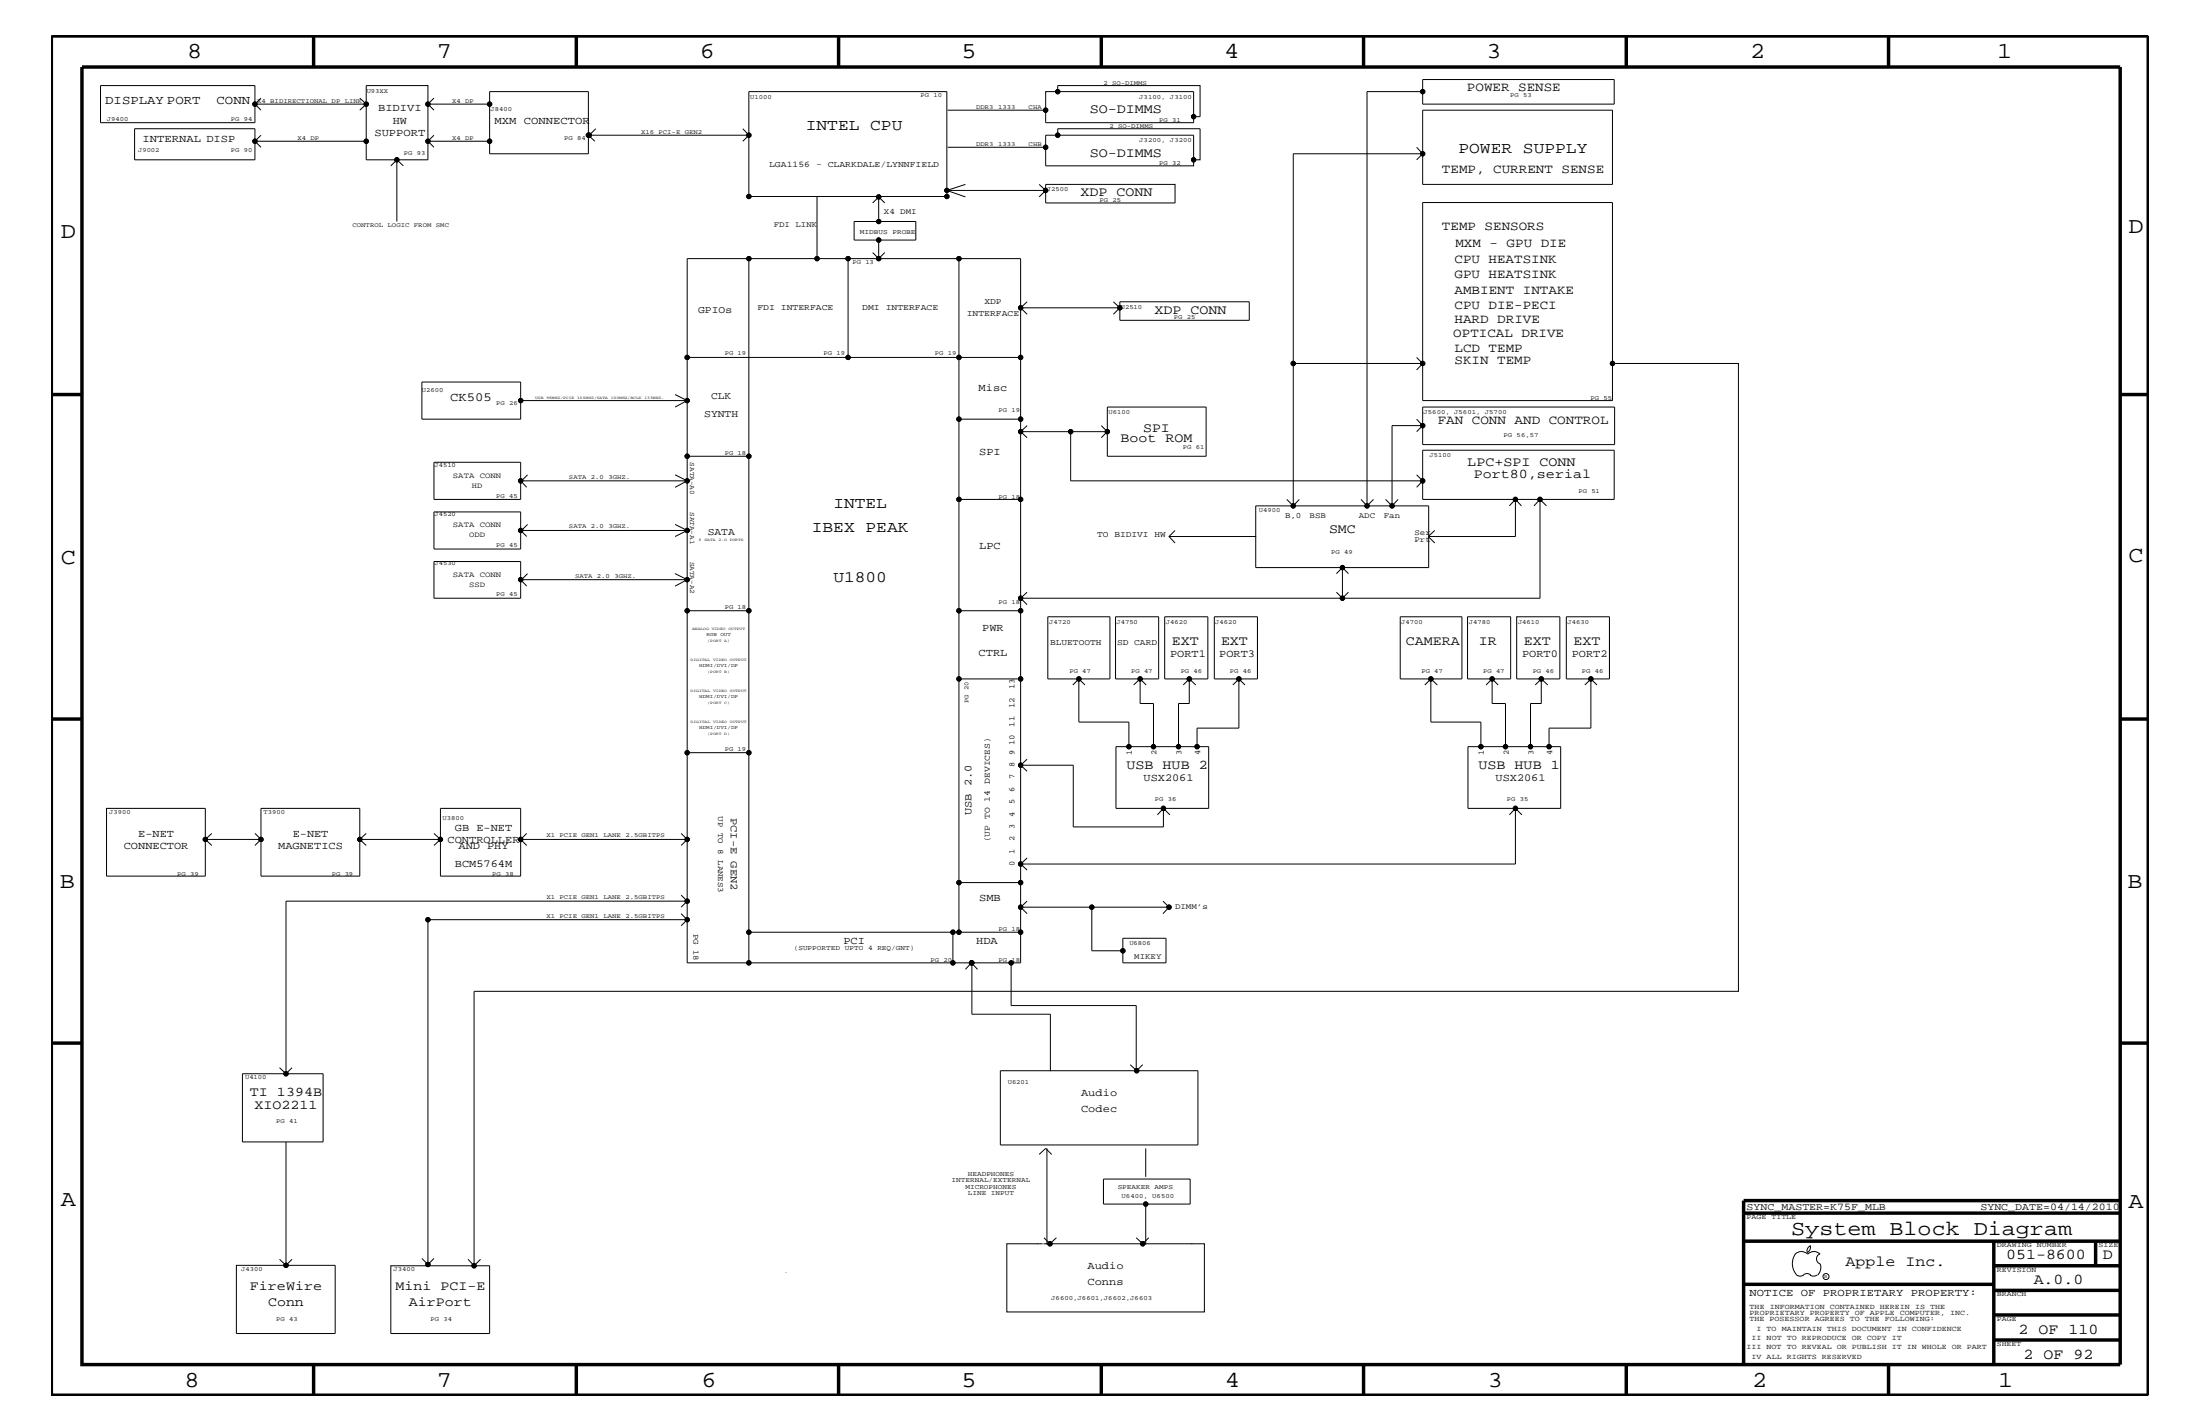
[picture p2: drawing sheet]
<svg xmlns="http://www.w3.org/2000/svg" width="432mm" height="279mm" viewBox="0 0 432 279" stroke-linecap="round" stroke-linejoin="round" font-family="sans-serif">
<g fill="none" stroke="#000" stroke-width=".68" stroke-linecap="butt">
<path d="M10.1 7.1h411.5v266.7h-411.5zM16.1 13.2h400v254.5h-400zM61.6 7.1v6.1M113.1 7.1v6.1M164.6 7.1v6.1M216.2 7.1v6.1M267.6 7.1v6.1M319.2 7.1v6.1M370.7 7.1v6.1M10.1 77.4h6M416.1 77.4h5.5M10.1 141.1h6"/>
<path d="M416.1 141.1h5.5M10.1 204.7h6M416.1 204.7h5.5M342.2 238h73.9M416.1 235.6h-73.9v32.1M342.2 243.5h73.9M342.2 252h49.1M391.3 243.5v24.2M391.3 258h24.8M391.3 253.2h24.8M391.3 248.4h24.8M411.3 243.5v4.9"/>
<path d="M61.6 267.7v6.1M113.1 267.7v6.1M164.6 267.7v6.1M216.2 268v5.8M267.6 267.7v6.1M319.2 267.7v6.1M370.7 267.7v6.1M391.3 262.9h24.8"/>
</g>
<g fill="none" stroke="#000" stroke-width=".2">
<path d="M19.7 16.8h30.3v7.3h-30.3zM51.2 19.2l-1.2 1.2 1.2 1.2M70.6 19.2l1.3 1.2-1.3 1.2M85.2 19.2l-1.2 1.2v-3.6h-12.1v14.6h12.1v-3.7l1.2-1.2M207.6 18h26.7v6.1h-29.1v-2.5h-19.2M207.6 18h-2.4v3.6M207.6 18v-1.2h27.9v6.1h-1.2M279.2 15.6h37.6v4.8h-37.6zM279.2 18h-10.9v81.3M50.2 20.4h21.7M50.2 27.7h21.7M51.2 26.5l-1.2 1.2v3.7h-23.6v-6.1h23.6v2.4l1.2 1.2"/>
<path d="M77.9 31.4v12.1M77.9 31.4l-1.2 1.1M77.9 31.4l1.3 1.1M84.2 20.4h11.9v7.3M84.2 27.7h11.9M85.2 21.6l-1.2-1.2v7.3l1.2 1.2M96.1 27.7v2.5h19.4v-3.7l1.3 1.2M96.1 20.4v-2.4h19.4v8.5h.2l1.2-1.2M115.7 26.5h31.3l-1.2 1.2M145.8 25.3l1.2 1.2v-8.5h38.8v19.4l3.7-1.2M147 26.5v12.1M147 38.6h38.8"/>
<path d="M160.4 38.6v12.1M172.5 38.6l-1.2 1.2M173.7 39.8l-1.2-1.2v4.9M185.8 37.4h19.4l-1.2 1.2M185.8 37.4v1.2M185.8 37.4l3.7 1.2M186 28.9h19.2M204 36.2l1.2 1.2v2.4h25.4v-3.6h-25.4v1.2M205.2 26.5h29.1v6h-29.1zM207.6 26.5v-1.2h27.9v6.1h-1.2M278 28.9l1.2 1.3M279.2 30.2v-8.6h37.3v14.6h-37.3v-6l-1.2 1.2"/>
<path d="M279.2 30.2h-25.4v41.1h25.4l-1.2-1.2M147 50.7v38.8h-12.1v4.8M166.5 50.7v19.4M167.6 43.5h12.1v3.6h-12.1zM171.3 49.6l1.2 1.1M172.5 47.1v3.6l1.2-1.1M188.2 50.7v31.5h12.1M201.6 59.2l-1.3 1.2 1.3 1.3M218.5 59.2l1.3 1.2v2.5h25.4v-3.7h-25.4v1.2M82.8 75h19.4v7.2h-19.4zM102.2 78.6h32.7M132.5 79.9l2.4-1.3v10.9"/>
<path d="M132.5 77.4l2.4 1.2M134.9 70.1h65.4M200.3 60.4v21.8M219.8 60.4h-19.5v-9.7h-65.4v27.9M219.8 60.4l-1.3 1.3M253.8 71.3v28M279.2 71.3v7.3h37.3v-38.9h-37.3v31.6l-1.2 1.3M316.5 71.3h24.7v123.2h-248.2v53.9M85.2 90.7h17v7.3h-17zM102.2 94.3l1.2 1.3M103.5 93.2l-1.1 1.1h32.5M132.5 93.2l2.4 1.1v9.8"/>
<path d="M134.9 94.3l-2.4 1.3M147 89.5v30.3M188.2 82.2v91M188.2 98h12.1M200.3 82.2v2.5l1.3-1.2M200.3 84.7v48.5M200.3 84.7h17M200.3 84.7l1.3 1.2M210.1 84.7v9.6h69.1l-1.2 1.3M216.2 83.5l1.1 1.2v-4.8h19.4v9.6h-19.4v-4.8l-1.1 1.2M252.6 98l1.2 1.3h14.5M255 98l-1.2 1.3h-7.3v12.1h17"/>
<path d="M267.1 98l1.2 1.3h4.9M269.6 98l-1.3 1.3M271.9 98l1.3 1.3 1.2-1.3M278 93.2l1.2 1.1M278 82.2l1.2 1.3M279.2 83.5v-3.6h37.7v7.3h-37.7v-3.7l-1.2 1.2M279.2 83.5h-6v15.8h7.2v12.1h-16.9l1.2 1.2M297.4 98h4.9l-1.2 1.3M297.4 98l-1.2 1.3M297.4 98l1.2 1.3M302.3 98v19.4h-38.8l1.2-1.2M303.5 99.3l-1.2-1.3h14.5v-9.7h-37.6v9.7h18.2v7.3h-16.9"/>
<path d="M85.2 100.4h17v7.3h-17zM102.2 113.7v3.7h-17v-7.2h17v3.5l1.2 1.3M102.2 104.1l1.2 1.2M103.5 112.6l-1.1 1.1h32.5M103.5 102.9l-1.1 1.2h32.5M132.5 105.3l2.4-1.2v9.6M132.5 112.6l2.4 1.1M132.5 102.9l2.4 1.2M134.9 113.7l-2.4 1.3M134.9 113.7v6.1M147 119.8h-12.1v44.9M147 119.8v27.9h-12.1"/>
<path d="M188.2 119.8h12.1M200.3 117.4l1.3 1.2M201.6 116.2l-1.3 1.2M229.5 105.3h17M230.6 104.1l-1.2 1.2 1.2 1.2M262.3 116.2l1.2 1.2h-63.2M263.5 111.4v6M263.5 111.4l-1.2 1.2M281.6 104.1l-1.3 1.2 1.3 1.2M188.2 133.2h12.1v16.9M205.7 121h12.1v12.2h-12.1zM211.8 133.2l1.1 1.2"/>
<path d="M211.8 133.2l-1.2 1.2M211.8 133.2v8.5h9.8v4.8M218.9 121h8.5v12.2h-8.5zM222.5 134.4l1.3-1.2 1.2 1.2M223.8 133.2v4.8h2.6v8.5M233.4 133.2h3.7v-12.2h-8.5v12.2h4.8l-1.2 1.2M233.4 133.2l1.3 1.2M233.4 133.2v4.8h-2.1v8.5M242 134.4l1.2-1.2h3.6v-12.2h-8.5v12.2h4.9l1.1 1.2M243.2 133.2v9.7h-8.2v3.6h-3.7M279.7 134.4l1.1-1.2h6.1v-12.2h-12.1v12.2h6l1.3 1.2M280.8 133.2v8.5h9.9v4.8"/>
<path d="M292.9 133.2h3.6v-12.2h-8.5v12.2h4.9l-1.2 1.2M292.9 133.2l1.1 1.2M292.9 133.2v4.8h2.6v8.5M302.5 133.2h3.7v-12.2h-8.5v12.2h4.8l-1.2 1.2M302.5 133.2l1.3 1.2M302.5 133.2v4.8h-2.1v8.5M307.4 121h8.5v12.2h-8.5zM311.1 134.4l1.2-1.2 1.1 1.2M312.3 133.2v9.7h-8.3v3.6h-3.6M20.9 158.6h19.4v13.3h-19.4zM86.4 158.6h15.8v13.3h-15.8zM147 147.7v41.2"/>
<path d="M200.3 150.1h10.4v12.1h17.6v-3.6M201.6 151.3l-1.3-1.2v19.4M201.6 149l-1.3 1.1M228.3 158.6l1.3 1.3M231.3 146.5h-12.3v12.1h9.3M235 146.5h2.2v12.1h-8.9l-1.1 1.3M297.4 158.6v10.9h-97.1l1.3 1.2M297.4 158.6l-1.2 1.3M300.4 146.5h-12.3v12.1h9.3M304 146.5h2.3v12.1h-8.9l1.3 1.3M41.6 163.5l-1.3 1.2M50 163.5l1.2 1.2h-10.9l1.3 1.2"/>
<path d="M51.2 164.7v-6.1h19.4v13.3h-19.4v-7.2l-1.2 1.2M70.6 164.7h15.8M71.9 163.5l-1.3 1.2 1.3 1.2M85.2 163.5l1.2 1.2M86.4 164.7l-1.2 1.2M102.2 164.7h32.7M102.2 164.7l1.2 1.2M103.4 163.5l-1.2 1.2M133.7 163.5l1.2 1.2-1.2 1.2M133.7 175.6l1.2 1.2M133.7 179.3l1.2 1.2M134.9 176.8h-78.8v33.9"/>
<path d="M134.9 176.8l-1.2 1.2M134.9 164.7v24.2h55.9M200.3 173.2h-12.1v9.7M200.3 169.5v19.4h-1.8M200.3 178h14M201.6 176.8l-1.3 1.2 1.3 1.3M201.6 168.3l-1.3 1.2M228.3 176.8l1.1 1.2-1.1 1.3M229.4 178h-15.1v8.5h6.1M84 180.4v67.7M84 180.5h50.9M134.9 180.5l-1.2 1.1"/>
<path d="M147 182.9h40v6M187 182.9h13.3M189.5 190.2l1.2-1.3 1.2 1.3M190.8 188.9h7.7v8.4h24.5v12.9M190.8 188.9v10.1h15.4v11.2M220.4 184.1h8.5v4.8h-8.5zM54.9 209.5l1.2 1.2h-8.5v13.4h15.8v-13.4h-7.3M57.3 209.5l-1.2 1.2M196.3 210.1h38.8v14.5h-38.8zM221.8 208.9l1.3 1.2 1.2-1.2M56.1 224.1v24.2l1.2-1.2M204 226.5l1.2-1.2 1.2 1.2"/>
<path d="M205.5 225.3v18.9M224.9 236.2h8.7v-4.9h-17v4.9h8.3v8M224.9 225.3v5.6M54.9 247.1l1.2 1.2h9.7v13.3h-19.4v-13.3l9.7 .1M82.8 246.9l1.2 1.2M85.2 246.9l-1.2 1.2M91.9 247.1l1.1 1.3M94.3 247.1l-1.3 1.3h-16.3v13.2h19.4v-13.2h-3.1M154.3 249.6v.1M203.6 244v.1M204.6 244h-7v13.4h38.8v-13.4l-2.5 .1M204.8 244h29.1"/>
<path d="M204.9 242.9l1.2 1.1 1.2-1.1M223 242.9l1.3 1.1 1.2-1.1M352.3 246.1a1.69 1.69 0 0 1 2.5 0M352.4 246a3.3 3.3 0 0 0 .2 4.1M352.6 250.2l.7 .2 .7-.2M354 250.2l.7-.3 .7 .3M354.8 246.1a1.69 1.69 0 0 1 2.4 0M355.2 250.2l.7 .2 .7-.2M355.3 244.4v.3a1.18 1.18 0 0 1-.6 1.1M355.4 244.4a.99 .99 0 0 0-.6 1.4M357.2 246a1.04 1.04 0 0 0-.7 1 1.04 1.04 0 0 0 .7 1M357.3 248l.1 .7a2.11 2.11 0 0 1-.6 1.5"/>
<circle cx="207.6" cy="18" r=".42"/>
<circle cx="279.2" cy="18" r=".42"/>
<circle cx="50" cy="20.4" r=".42"/>
<circle cx="50" cy="27.7" r=".42"/>
<circle cx="71.9" cy="20.4" r=".42"/>
<circle cx="71.9" cy="27.7" r=".42"/>
<circle cx="77.9" cy="31.4" r=".42"/>
<circle cx="84" cy="20.4" r=".42"/>
<circle cx="84" cy="27.7" r=".42"/>
<circle cx="96.1" cy="20.4" r=".42"/>
<circle cx="96.1" cy="27.7" r=".42"/>
<circle cx="115.5" cy="26.5" r=".42"/>
<circle cx="115.7" cy="26.5" r=".42"/>
<circle cx="147" cy="38.6" r=".42"/>
<circle cx="147" cy="26.5" r=".42"/>
<circle cx="172.5" cy="38.6" r=".42"/>
<circle cx="185.8" cy="37.4" r=".42"/>
<circle cx="185.8" cy="38.6" r=".42"/>
<circle cx="205.2" cy="21.6" r=".42"/>
<circle cx="205.2" cy="28.9" r=".42"/>
<circle cx="205.2" cy="37.4" r=".42"/>
<circle cx="207.6" cy="26.5" r=".42"/>
<circle cx="234.3" cy="31.4" r=".42"/>
<circle cx="234.3" cy="22.9" r=".42"/>
<circle cx="279.2" cy="30.2" r=".42"/>
<circle cx="147" cy="50.7" r=".42"/>
<circle cx="160.4" cy="50.7" r=".42"/>
<circle cx="166.5" cy="50.7" r=".42"/>
<circle cx="172.5" cy="47.1" r=".42"/>
<circle cx="172.5" cy="50.7" r=".42"/>
<circle cx="172.5" cy="43.5" r=".42"/>
<circle cx="188.2" cy="50.7" r=".42"/>
<circle cx="102.2" cy="78.6" r=".42"/>
<circle cx="134.9" cy="78.6" r=".42"/>
<circle cx="134.9" cy="70.1" r=".42"/>
<circle cx="166.5" cy="70.1" r=".42"/>
<circle cx="188.2" cy="70.1" r=".42"/>
<circle cx="200.3" cy="70.1" r=".42"/>
<circle cx="200.3" cy="60.4" r=".42"/>
<circle cx="219.8" cy="60.4" r=".42"/>
<circle cx="253.8" cy="71.3" r=".42"/>
<circle cx="279.2" cy="71.3" r=".42"/>
<circle cx="316.5" cy="71.3" r=".42"/>
<circle cx="102.2" cy="94.3" r=".42"/>
<circle cx="134.9" cy="94.3" r=".42"/>
<circle cx="134.9" cy="89.5" r=".42"/>
<circle cx="147" cy="89.5" r=".42"/>
<circle cx="188.2" cy="82.2" r=".42"/>
<circle cx="188.2" cy="98" r=".42"/>
<circle cx="200.3" cy="82.2" r=".42"/>
<circle cx="200.3" cy="84.7" r=".42"/>
<circle cx="200.3" cy="98" r=".42"/>
<circle cx="210.1" cy="84.7" r=".42"/>
<circle cx="217.3" cy="84.7" r=".42"/>
<circle cx="253.8" cy="99.3" r=".42"/>
<circle cx="268.3" cy="99.3" r=".42"/>
<circle cx="273.2" cy="99.3" r=".42"/>
<circle cx="279.2" cy="83.5" r=".42"/>
<circle cx="279.2" cy="94.3" r=".42"/>
<circle cx="297.4" cy="98" r=".42"/>
<circle cx="302.3" cy="98" r=".42"/>
<circle cx="102.2" cy="113.7" r=".42"/>
<circle cx="102.2" cy="104.1" r=".42"/>
<circle cx="134.9" cy="119.8" r=".42"/>
<circle cx="134.9" cy="113.7" r=".42"/>
<circle cx="134.9" cy="104.1" r=".42"/>
<circle cx="147" cy="119.8" r=".42"/>
<circle cx="188.2" cy="119.8" r=".42"/>
<circle cx="200.3" cy="117.4" r=".42"/>
<circle cx="200.3" cy="119.8" r=".42"/>
<circle cx="263.5" cy="117.4" r=".42"/>
<circle cx="263.5" cy="111.4" r=".42"/>
<circle cx="188.2" cy="133.2" r=".42"/>
<circle cx="200.3" cy="133.2" r=".42"/>
<circle cx="211.8" cy="133.2" r=".42"/>
<circle cx="223.8" cy="133.2" r=".42"/>
<circle cx="233.4" cy="133.2" r=".42"/>
<circle cx="243.2" cy="133.2" r=".42"/>
<circle cx="280.8" cy="133.2" r=".42"/>
<circle cx="292.9" cy="133.2" r=".42"/>
<circle cx="302.5" cy="133.2" r=".42"/>
<circle cx="312.3" cy="133.2" r=".42"/>
<circle cx="134.9" cy="147.7" r=".42"/>
<circle cx="147" cy="147.7" r=".42"/>
<circle cx="200.3" cy="150.1" r=".42"/>
<circle cx="221.6" cy="146.5" r=".42"/>
<circle cx="226.4" cy="146.5" r=".42"/>
<circle cx="228.3" cy="158.6" r=".42"/>
<circle cx="231.3" cy="146.5" r=".42"/>
<circle cx="234.9" cy="146.5" r=".42"/>
<circle cx="290.7" cy="146.5" r=".42"/>
<circle cx="295.5" cy="146.5" r=".42"/>
<circle cx="297.4" cy="158.6" r=".42"/>
<circle cx="300.4" cy="146.5" r=".42"/>
<circle cx="304" cy="146.5" r=".42"/>
<circle cx="40.3" cy="164.7" r=".42"/>
<circle cx="51.2" cy="164.7" r=".42"/>
<circle cx="70.6" cy="164.7" r=".42"/>
<circle cx="86.4" cy="164.7" r=".42"/>
<circle cx="102.2" cy="164.7" r=".42"/>
<circle cx="134.9" cy="164.7" r=".42"/>
<circle cx="134.9" cy="176.8" r=".42"/>
<circle cx="188.2" cy="173.2" r=".42"/>
<circle cx="200.3" cy="173.2" r=".42"/>
<circle cx="200.3" cy="169.5" r=".42"/>
<circle cx="200.3" cy="178" r=".42"/>
<circle cx="214.3" cy="178" r=".42"/>
<circle cx="229.4" cy="178" r=".42"/>
<circle cx="84" cy="180.5" r=".42"/>
<circle cx="134.9" cy="180.5" r=".42"/>
<circle cx="147" cy="182.9" r=".42"/>
<circle cx="147" cy="188.9" r=".42"/>
<circle cx="187" cy="188.9" r=".42"/>
<circle cx="187" cy="182.9" r=".42"/>
<circle cx="188.2" cy="182.9" r=".42"/>
<circle cx="190.7" cy="188.9" r=".42"/>
<circle cx="190.8" cy="188.9" r=".42"/>
<circle cx="198.5" cy="188.9" r=".42"/>
<circle cx="200.3" cy="182.9" r=".42"/>
<circle cx="220.4" cy="186.5" r=".42"/>
<circle cx="56.1" cy="210.7" r=".42"/>
<circle cx="223.1" cy="210.1" r=".42"/>
<circle cx="224.9" cy="236.2" r=".42"/>
<circle cx="56.1" cy="248.3" r=".42"/>
<circle cx="84" cy="248.1" r=".42"/>
<circle cx="93" cy="248.4" r=".42"/>
<circle cx="206.1" cy="244" r=".42"/>
<circle cx="224.3" cy="244" r=".42"/>
<circle cx="358.4" cy="250.5" r=".59"/>
</g>
<g fill="#000">
<circle cx="207.6" cy="18" r=".42"/>
<circle cx="279.2" cy="18" r=".42"/>
<circle cx="50" cy="20.4" r=".42"/>
<circle cx="50" cy="27.7" r=".42"/>
<circle cx="71.9" cy="20.4" r=".42"/>
<circle cx="71.9" cy="27.7" r=".42"/>
<circle cx="77.9" cy="31.4" r=".42"/>
<circle cx="84" cy="20.4" r=".42"/>
<circle cx="84" cy="27.7" r=".42"/>
<circle cx="96.1" cy="20.4" r=".42"/>
<circle cx="96.1" cy="27.7" r=".42"/>
<circle cx="115.5" cy="26.5" r=".42"/>
<circle cx="115.7" cy="26.5" r=".42"/>
<circle cx="147" cy="38.6" r=".42"/>
<circle cx="147" cy="26.5" r=".42"/>
<circle cx="172.5" cy="38.6" r=".42"/>
<circle cx="185.8" cy="37.4" r=".42"/>
<circle cx="185.8" cy="38.6" r=".42"/>
<circle cx="205.2" cy="21.6" r=".42"/>
<circle cx="205.2" cy="28.9" r=".42"/>
<circle cx="205.2" cy="37.4" r=".42"/>
<circle cx="207.6" cy="26.5" r=".42"/>
<circle cx="234.3" cy="31.4" r=".42"/>
<circle cx="234.3" cy="22.9" r=".42"/>
<circle cx="279.2" cy="30.2" r=".42"/>
<circle cx="147" cy="50.7" r=".42"/>
<circle cx="160.4" cy="50.7" r=".42"/>
<circle cx="166.5" cy="50.7" r=".42"/>
<circle cx="172.5" cy="47.1" r=".42"/>
<circle cx="172.5" cy="50.7" r=".42"/>
<circle cx="172.5" cy="43.5" r=".42"/>
<circle cx="188.2" cy="50.7" r=".42"/>
<circle cx="102.2" cy="78.6" r=".42"/>
<circle cx="134.9" cy="78.6" r=".42"/>
<circle cx="134.9" cy="70.1" r=".42"/>
<circle cx="166.5" cy="70.1" r=".42"/>
<circle cx="188.2" cy="70.1" r=".42"/>
<circle cx="200.3" cy="70.1" r=".42"/>
<circle cx="200.3" cy="60.4" r=".42"/>
<circle cx="219.8" cy="60.4" r=".42"/>
<circle cx="253.8" cy="71.3" r=".42"/>
<circle cx="279.2" cy="71.3" r=".42"/>
<circle cx="316.5" cy="71.3" r=".42"/>
<circle cx="102.2" cy="94.3" r=".42"/>
<circle cx="134.9" cy="94.3" r=".42"/>
<circle cx="134.9" cy="89.5" r=".42"/>
<circle cx="147" cy="89.5" r=".42"/>
<circle cx="188.2" cy="82.2" r=".42"/>
<circle cx="188.2" cy="98" r=".42"/>
<circle cx="200.3" cy="82.2" r=".42"/>
<circle cx="200.3" cy="84.7" r=".42"/>
<circle cx="200.3" cy="98" r=".42"/>
<circle cx="210.1" cy="84.7" r=".42"/>
<circle cx="217.3" cy="84.7" r=".42"/>
<circle cx="253.8" cy="99.3" r=".42"/>
<circle cx="268.3" cy="99.3" r=".42"/>
<circle cx="273.2" cy="99.3" r=".42"/>
<circle cx="279.2" cy="83.5" r=".42"/>
<circle cx="279.2" cy="94.3" r=".42"/>
<circle cx="297.4" cy="98" r=".42"/>
<circle cx="302.3" cy="98" r=".42"/>
<circle cx="102.2" cy="113.7" r=".42"/>
<circle cx="102.2" cy="104.1" r=".42"/>
<circle cx="134.9" cy="119.8" r=".42"/>
<circle cx="134.9" cy="113.7" r=".42"/>
<circle cx="134.9" cy="104.1" r=".42"/>
<circle cx="147" cy="119.8" r=".42"/>
<circle cx="188.2" cy="119.8" r=".42"/>
<circle cx="200.3" cy="117.4" r=".42"/>
<circle cx="200.3" cy="119.8" r=".42"/>
<circle cx="263.5" cy="117.4" r=".42"/>
<circle cx="263.5" cy="111.4" r=".42"/>
<circle cx="188.2" cy="133.2" r=".42"/>
<circle cx="200.3" cy="133.2" r=".42"/>
<circle cx="211.8" cy="133.2" r=".42"/>
<circle cx="223.8" cy="133.2" r=".42"/>
<circle cx="233.4" cy="133.2" r=".42"/>
<circle cx="243.2" cy="133.2" r=".42"/>
<circle cx="280.8" cy="133.2" r=".42"/>
<circle cx="292.9" cy="133.2" r=".42"/>
<circle cx="302.5" cy="133.2" r=".42"/>
<circle cx="312.3" cy="133.2" r=".42"/>
<circle cx="134.9" cy="147.7" r=".42"/>
<circle cx="147" cy="147.7" r=".42"/>
<circle cx="200.3" cy="150.1" r=".42"/>
<circle cx="221.6" cy="146.5" r=".42"/>
<circle cx="226.4" cy="146.5" r=".42"/>
<circle cx="228.3" cy="158.6" r=".42"/>
<circle cx="231.3" cy="146.5" r=".42"/>
<circle cx="234.9" cy="146.5" r=".42"/>
<circle cx="290.7" cy="146.5" r=".42"/>
<circle cx="295.5" cy="146.5" r=".42"/>
<circle cx="297.4" cy="158.6" r=".42"/>
<circle cx="300.4" cy="146.5" r=".42"/>
<circle cx="304" cy="146.5" r=".42"/>
<circle cx="40.3" cy="164.7" r=".42"/>
<circle cx="51.2" cy="164.7" r=".42"/>
<circle cx="70.6" cy="164.7" r=".42"/>
<circle cx="86.4" cy="164.7" r=".42"/>
<circle cx="102.2" cy="164.7" r=".42"/>
<circle cx="134.9" cy="164.7" r=".42"/>
<circle cx="134.9" cy="176.8" r=".42"/>
<circle cx="188.2" cy="173.2" r=".42"/>
<circle cx="200.3" cy="173.2" r=".42"/>
<circle cx="200.3" cy="169.5" r=".42"/>
<circle cx="200.3" cy="178" r=".42"/>
<circle cx="214.3" cy="178" r=".42"/>
<circle cx="229.4" cy="178" r=".42"/>
<circle cx="84" cy="180.5" r=".42"/>
<circle cx="134.9" cy="180.5" r=".42"/>
<circle cx="147" cy="182.9" r=".42"/>
<circle cx="147" cy="188.9" r=".42"/>
<circle cx="187" cy="188.9" r=".42"/>
<circle cx="187" cy="182.9" r=".42"/>
<circle cx="188.2" cy="182.9" r=".42"/>
<circle cx="190.7" cy="188.9" r=".42"/>
<circle cx="190.8" cy="188.9" r=".42"/>
<circle cx="198.5" cy="188.9" r=".42"/>
<circle cx="200.3" cy="182.9" r=".42"/>
<circle cx="220.4" cy="186.5" r=".42"/>
<circle cx="56.1" cy="210.7" r=".42"/>
<circle cx="223.1" cy="210.1" r=".42"/>
<circle cx="224.9" cy="236.2" r=".42"/>
<circle cx="56.1" cy="248.3" r=".42"/>
<circle cx="84" cy="248.1" r=".42"/>
<circle cx="93" cy="248.4" r=".42"/>
<circle cx="206.1" cy="244" r=".42"/>
<circle cx="224.3" cy="244" r=".42"/>
</g>
<g font-size="4.5">
<text x="36.7" y="11.5">8</text>
<text x="85.8" y="11.5">7</text>
<text x="137.3" y="11.5">6</text>
<text x="188.7" y="11.5">5</text>
<text x="240.3" y="11.5">4</text>
<text x="291.8" y="11.5">3</text>
<text x="343.5" y="11.5">2</text>
<text x="392" y="11.5">1</text>
<text x="11.9" y="46.8">D</text>
<text x="417.7" y="45.7">D</text>
<text x="11.9" y="110.6">C</text>
<text x="417.7" y="110.3">C</text>
<text x="11.8" y="174.3">B</text>
<text x="417.6" y="174.2">B</text>
<text x="11.9" y="236.7">A</text>
<text x="417.7" y="237.1">A</text>
<text x="36.2" y="272.1">8</text>
<text x="85.8" y="272.1">7</text>
<text x="137.7" y="272.1">6</text>
<text x="188.7" y="272.1">5</text>
<text x="240.4" y="272.1">4</text>
<text x="292" y="272.1">3</text>
<text x="343.9" y="272.1">2</text>
<text x="392.2" y="272.1">1</text>
</g>
<text font-size="4.1" x="351.6" y="242.3">System Block Diagram</text>
<g font-size="3.1">
<text x="158.2" y="25.5">INTEL CPU</text>
<text x="286.3" y="30">POWER SUPPLY</text>
<text x="163.6" y="99.6">INTEL</text>
<text x="159.3" y="104.4">IBEX PEAK</text>
<text x="163.6" y="114.2">U1800</text>
</g>
<g font-size="3">
<text x="362.2" y="248.4">Apple Inc.</text>
<text x="393.7" y="247.1">051-8600</text>
<text x="399.2" y="252">A.0.0</text>
<text x="412.7" y="247.1">D</text>
<text x="396.2" y="261.6">2 OF 110</text>
<text x="397.2" y="266.6">2 OF 92</text>
</g>
<g font-size="2.6">
<text x="213.9" y="22.2">SO-DIMMS</text>
<text x="213.9" y="30.8">SO-DIMMS</text>
<text x="212" y="38.6">XDP CONN</text>
<text x="226.6" y="61.7">XDP CONN</text>
<text x="219.9" y="86.6">Boot ROM</text>
<text x="224.4" y="84.7">SPI</text>
<text x="288" y="91.4">LPC+SPI CONN</text>
<text x="289.3" y="93.8">Port80,serial</text>
<text x="260.9" y="104.7">SMC</text>
<text x="230" y="126.5">EXT</text>
<text x="239.6" y="126.5">EXT</text>
<text x="275.9" y="126.5">CAMERA</text>
<text x="290.2" y="126.5">IR</text>
<text x="299.1" y="126.5">EXT</text>
<text x="308.8" y="126.5">EXT</text>
<text x="221.1" y="150.8">USB HUB 2</text>
<text x="290.2" y="150.8">USB HUB 1</text>
<text x="49.1" y="215.1">TI 1394B</text>
<text x="50" y="217.5">XIO2211</text>
<text x="49.1" y="253.2">FireWire</text>
<text x="52.6" y="256.3">Conn</text>
<text x="77.6" y="253.2">Mini PCI-E</text>
<text x="80.3" y="256.3">AirPort</text>
</g>
<g font-size="2.5">
<text x="287.9" y="17.9">POWER SENSE</text>
<text x="20.7" y="20.3">DISPLAY PORT</text>
<text x="42.5" y="20.3">CONN</text>
<text x="283" y="33.9">TEMP, CURRENT SENSE</text>
<text x="283" y="45.2">TEMP SENSORS</text>
<text x="285.5" y="51.6">CPU HEATSINK</text>
<text x="285.7" y="48.5">MXM - GPU DIE</text>
<text x="285.5" y="54.6">GPU HEATSINK</text>
<text x="285.5" y="57.7">AMBIENT INTAKE</text>
<text x="285.5" y="60.6">CPU DIE-PECI</text>
<text x="285.5" y="63.4">HARD DRIVE</text>
<text x="285.2" y="66.2">OPTICAL DRIVE</text>
<text x="285.5" y="69">LCD TEMP</text>
<text x="285.5" y="71.5">SKIN TEMP</text>
<text x="88.3" y="78.8">CK505</text>
<text x="282.2" y="83.3">FAN CONN AND CONTROL</text>
</g>
<g font-size="2.1">
<text x="74.2" y="21.9">BIDIVI</text>
<text x="27.9" y="27.9">INTERNAL DISP</text>
<text x="73.5" y="26.7">SUPPORT</text>
<text x="77.1" y="24.2">HW</text>
<text x="97.1" y="24.2">MXM CONNECTOR</text>
<text x="192.1" y="76.7">Misc</text>
<text x="192.2" y="89.4">SPI</text>
<text x="192.2" y="107.7">LPC</text>
<text x="192.8" y="123.9">PWR</text>
<text x="192.1" y="128.7">CTRL</text>
<text x="229.7" y="129">PORT1</text>
<text x="239.3" y="129">PORT3</text>
<text x="298.7" y="129">PORT0</text>
<text x="308.5" y="129">PORT2</text>
<text x="224.5" y="153.2">USX2061</text>
<text x="293.5" y="153.2">USX2061</text>
<text x="143.4" y="160.4" transform="rotate(90 143.4 160.4)">PCI-E GEN2</text>
<text x="190.7" y="160" transform="rotate(-90 190.7 160)">USB 2.0</text>
<text x="24.3" y="166.6">CONNECTOR</text>
<text x="27.1" y="164.2">E-NET</text>
<text x="54.6" y="166.6">MAGNETICS</text>
<text x="57.4" y="164.2">E-NET</text>
<text x="87.8" y="165.4">CONTROLLER</text>
<text x="89.3" y="163">GB E-NET</text>
<text x="90" y="166.6">AND PHY</text>
<text x="89.3" y="170.2">BCM5764M</text>
<text x="192.2" y="176.8">SMB</text>
<text x="165.5" y="185.3">PCI</text>
<text x="191.6" y="185.2">HDA</text>
<text x="212.2" y="215">Audio</text>
<text x="212.2" y="218.1">Codec</text>
<text x="213.4" y="248.9">Audio</text>
<text x="213.4" y="252.1">Conns</text>
<text x="343.4" y="254.4">NOTICE OF PROPRIETARY PROPERTY:</text>
</g>
<g font-size="2">
<text x="137" y="61.3">GPIOs</text>
<text x="138.2" y="81.9">SYNTH</text>
<text x="139.6" y="78.3">CLK</text>
<text x="138.9" y="104.9">SATA</text>
<text x="342.8" y="237.4">SYNC_MASTER=K75F_MLB</text>
<text x="388.7" y="237.4">SYNC_DATE=04/14/2010</text>
</g>
<g font-size="1.7">
<text x="151" y="32.7">LGA1156 - CLARKDALE/LYNNFIELD</text>
<text x="193.2" y="59.6">XDP</text>
<text x="148.7" y="60.9">FDI INTERFACE</text>
<text x="169.2" y="60.9">DMI INTERFACE</text>
<text x="189.7" y="62.1">INTERFACE</text>
<text x="215.3" y="105.4">TO BIDIVI HW</text>
<text x="206.1" y="126.5">BLUETOOTH</text>
<text x="219.2" y="126.5">SD CARD</text>
<text x="194.3" y="165.3" transform="rotate(-90 194.3 165.3)">(UP TO 14 DEVICES)</text>
</g>
<g font-size="1.6">
<text x="151.8" y="44.5">FDI LINK</text>
<text x="173.5" y="42">X4 DMI</text>
<text x="252.2" y="101.6">B,0</text>
<text x="257" y="101.6">BSB</text>
<text x="266.7" y="101.5">ADC</text>
<text x="271.6" y="101.5">Fan</text>
<text x="277.6" y="106.3">Prt</text>
<text x="277.6" y="105">Ser</text>
<text x="199.1" y="135.3" transform="rotate(-90 199.1 135.3)">13</text>
<text x="199.1" y="142.6" transform="rotate(-90 199.1 142.6)">11</text>
<text x="199.1" y="138.9" transform="rotate(-90 199.1 138.9)">12</text>
<text x="199.1" y="148.1" transform="rotate(-90 199.1 148.1)">9</text>
<text x="199.1" y="146.2" transform="rotate(-90 199.1 146.2)">10</text>
<text x="222.2" y="148.1" transform="rotate(-90 222.2 148.1)">1</text>
<text x="227" y="148.1" transform="rotate(-90 227 148.1)">2</text>
<text x="231.9" y="148.1" transform="rotate(-90 231.9 148.1)">3</text>
<text x="235.5" y="148.1" transform="rotate(-90 235.5 148.1)">4</text>
<text x="291.3" y="148.1" transform="rotate(-90 291.3 148.1)">1</text>
<text x="296.2" y="148.1" transform="rotate(-90 296.2 148.1)">2</text>
<text x="301" y="148.1" transform="rotate(-90 301 148.1)">3</text>
<text x="304.6" y="148.1" transform="rotate(-90 304.6 148.1)">4</text>
<text x="199.1" y="155.4" transform="rotate(-90 199.1 155.4)">6</text>
<text x="199.1" y="152.9" transform="rotate(-90 199.1 152.9)">7</text>
<text x="199.1" y="150.5" transform="rotate(-90 199.1 150.5)">8</text>
<text x="141" y="160.1" transform="rotate(90 141 160.1)">UP TO 8 LANES3</text>
<text x="199.1" y="160.2" transform="rotate(-90 199.1 160.2)">4</text>
<text x="199.1" y="157.8" transform="rotate(-90 199.1 157.8)">5</text>
<text x="199.1" y="167.5" transform="rotate(-90 199.1 167.5)">1</text>
<text x="199.1" y="165" transform="rotate(-90 199.1 165)">2</text>
<text x="199.1" y="162.7" transform="rotate(-90 199.1 162.7)">3</text>
<text x="199.1" y="169.9" transform="rotate(-90 199.1 169.9)">0</text>
<text x="230.6" y="178.4">DIMM’s</text>
<text x="136.1" y="183.2" transform="rotate(90 136.1 183.2)">PG 18</text>
<text x="222.6" y="188.1">MIKEY</text>
</g>
<g font-size="1.5">
<text x="88.9" y="93.8">SATA CONN</text>
<text x="92.6" y="95.7">HD</text>
<text x="88.9" y="103.5">SATA CONN</text>
<text x="92.1" y="105.4">ODD</text>
<text x="88.9" y="113.2">SATA CONN</text>
<text x="92.1" y="115.2">SSD</text>
</g>
<g font-size="1.4">
<text x="168.8" y="45.8">MIDBUS PROBE</text>
<text x="135.5" y="90.7" transform="rotate(90 135.5 90.7)">SATA-A0</text>
<text x="135.5" y="100.4" transform="rotate(90 135.5 100.4)">SATA-A1</text>
<text x="135.5" y="110.2" transform="rotate(90 135.5 110.2)">SATA-A2</text>
<text x="155.8" y="186.5">(SUPPORTED UPTO 4 REQ/GNT)</text>
<text x="186.8" y="232">INTERNAL/EXTERNAL</text>
<text x="189.5" y="233.2">MICROPHONES</text>
<text x="189.9" y="230.8">HEADPHONES</text>
<text x="219.4" y="233.2">SPEAKER AMPS</text>
<text x="189.9" y="234.5">LINE INPUT</text>
<text x="342.8" y="239.2">PAGE TITLE</text>
<text x="391.9" y="244.7">DRAWING NUMBER</text>
<text x="411.9" y="244.7">SIZE</text>
<text x="391.9" y="249.5">REVISION</text>
<text x="343.4" y="256.8">THE INFORMATION CONTAINED HEREIN IS THE</text>
<text x="391.9" y="254.4">BRANCH</text>
<text x="343.4" y="259.3">THE POSESSOR AGREES TO THE FOLLOWING:</text>
<text x="343.4" y="258">PROPRIETARY PROPERTY OF APPLE COMPUTER, INC.</text>
<text x="343.8" y="262.9">II NOT TO REPRODUCE OR COPY IT</text>
<text x="344.8" y="261.1">I TO MAINTAIN THIS DOCUMENT IN CONFIDENCE</text>
<text x="391.9" y="259.3">PAGE</text>
<text x="342.8" y="264.7">III NOT TO REVEAL OR PUBLISH IT IN WHOLE OR PART</text>
<text x="343.8" y="266.6">IV ALL RIGHTS RESERVED</text>
<text x="391.9" y="264.1">SHEET</text>
</g>
<g font-size="1.3">
<text x="216.6" y="16.6">2 SO-DIMMS</text>
<text x="21" y="23.7">J9400</text>
<text x="45.3" y="23.7">PG 94</text>
<text x="50.5" y="20.3">X4 BIDIRECTIONAL DP LINK</text>
<text x="72" y="18.2">U93XX</text>
<text x="88.7" y="20.3">X4 DP</text>
<text x="96.3" y="21.9">J8400</text>
<text x="147.2" y="19.3">U1000</text>
<text x="180.7" y="19.1">PG 10</text>
<text x="191.6" y="21.4">DDR3 1333</text>
<text x="201.9" y="21.4">CHA</text>
<text x="223.6" y="19.3">J3100, J3100</text>
<text x="227.5" y="23.9">PG 31</text>
<text x="296.4" y="19">PG 53</text>
<text x="27.1" y="29.7">J9002</text>
<text x="45.3" y="29.7">PG 90</text>
<text x="58.4" y="27.5">X4 DP</text>
<text x="88.7" y="27.5">X4 DP</text>
<text x="110.7" y="27.5">PG 84</text>
<text x="125.8" y="26.3">X16 PCI-E GEN2</text>
<text x="191.6" y="28.7">DDR3 1333</text>
<text x="201.9" y="28.7">CHB</text>
<text x="217.8" y="25.1">2 SO-DIMMS</text>
<text x="223.6" y="27.9">J3200, J3200</text>
<text x="79.2" y="30.3">PG 93</text>
<text x="227.5" y="32.4">PG 32</text>
<text x="205.5" y="37.5">J2500</text>
<text x="215.8" y="39.7">PG 25</text>
<text x="69.2" y="44.5">CONTROL LOGIC FROM SMC</text>
<text x="167.3" y="51.8">PG 13</text>
<text x="220" y="60.6">U2510</text>
<text x="230.4" y="62.7">PG 25</text>
<text x="142.2" y="69.7">PG 19</text>
<text x="161.6" y="69.7">PG 19</text>
<text x="183.5" y="69.7">PG 19</text>
<text x="82.8" y="77">U2600</text>
<text x="97.4" y="79.4">PG 26</text>
<text x="196" y="80.9">PG 19</text>
<text x="217.6" y="81.2">U6100</text>
<text x="279.4" y="81.2">J5600, J5601, J5700</text>
<text x="312.2" y="78.4">PG 55</text>
<text x="142.2" y="89.2">PG 18</text>
<text x="232.2" y="88.2">PG 61</text>
<text x="280.6" y="89.7">J5100</text>
<text x="295.1" y="85.7">PG 56,57</text>
<text x="85.3" y="91.6">J4510</text>
<text x="111.7" y="94">SATA 2.0 3GHZ.</text>
<text x="85.3" y="101.3">J4520</text>
<text x="97.4" y="97.6">PG 45</text>
<text x="196" y="97.8">PG 18</text>
<text x="247.1" y="100.4">U4900</text>
<text x="309.8" y="96.6">PG 51</text>
<text x="97.4" y="107.3">PG 45</text>
<text x="111.7" y="103.7">SATA 2.0 3GHZ.</text>
<text x="85.3" y="110.9">J4530</text>
<text x="112.9" y="113.4">SATA 2.0 3GHZ.</text>
<text x="261.3" y="108.7">PG 49</text>
<text x="97.4" y="117">PG 45</text>
<text x="142.2" y="119.5">PG 18</text>
<text x="196" y="118.5">PG 18</text>
<text x="205.9" y="122.4">J4720</text>
<text x="219.1" y="122.4">J4750</text>
<text x="228.9" y="122.4">J4620</text>
<text x="238.5" y="122.4">J4620</text>
<text x="275" y="122.4">J4700</text>
<text x="288.3" y="122.4">J4780</text>
<text x="297.9" y="122.4">J4610</text>
<text x="307.7" y="122.4">J4630</text>
<text x="190.1" y="138" transform="rotate(-90 190.1 138)">PG 20</text>
<text x="209.9" y="132.1">PG 47</text>
<text x="222" y="132.1">PG 47</text>
<text x="231.7" y="132.1">PG 46</text>
<text x="241.4" y="132.1">PG 46</text>
<text x="279" y="132.1">PG 47</text>
<text x="291.1" y="132.1">PG 47</text>
<text x="300.8" y="132.1">PG 46</text>
<text x="310.5" y="132.1">PG 46</text>
<text x="142.2" y="147.3">PG 19</text>
<text x="21.4" y="159.7">J3900</text>
<text x="51.7" y="159.7">T3900</text>
<text x="86.9" y="160.9">U3800</text>
<text x="226.7" y="157.3">PG 36</text>
<text x="295.7" y="157.3">PG 35</text>
<text x="107.2" y="164.3">X1 PCIE GEN1 LANE 2.5GBITPS</text>
<text x="34.8" y="171.8">PG 39</text>
<text x="65.1" y="171.8">PG 39</text>
<text x="96.6" y="171.8">PG 38</text>
<text x="107.2" y="176.4">X1 PCIE GEN1 LANE 2.5GBITPS</text>
<text x="107.2" y="180">X1 PCIE GEN1 LANE 2.5GBITPS</text>
<text x="196" y="182.7">PG 18</text>
<text x="221.7" y="185.4">U6806</text>
<text x="182.6" y="188.8">PG 20</text>
<text x="196" y="188.8">PG 18</text>
<text x="48.1" y="211.8">U4100</text>
<text x="197.8" y="212.7">U6201</text>
<text x="54.2" y="220.2">PG 41</text>
<text x="220.1" y="235.1">U6400, U6500</text>
<text x="47.3" y="249.4">J4300</text>
<text x="77.2" y="249.4">J3400</text>
<text x="206.3" y="255.1">J6600,J6601,J6602,J6603</text>
<text x="54.2" y="259.1">PG 43</text>
<text x="84.5" y="259.1">PG 34</text>
</g>
<g font-size="1">
<text x="138.6" y="124.8">RGB OUT</text>
<text x="137.2" y="130.9">HDMI/DVI/DP</text>
<text x="137.2" y="136.9">HDMI/DVI/DP</text>
<text x="137.2" y="143">HDMI/DVI/DP</text>
<text x="358.1" y="250.7">R</text>
</g>
<g font-size=".8">
<text x="105" y="78.3">USB</text>
<text x="107.2" y="78.3">96MHZ/PCIE</text>
<text x="113.3" y="78.3">100MHZ/SATA</text>
<text x="119.9" y="78.3">100MHZ/BCLK</text>
<text x="126.5" y="78.3">133MHZ.</text>
<text x="137.2" y="106.2">6</text>
<text x="138.3" y="106.2">SATA</text>
<text x="141" y="106.2">2.O</text>
<text x="143.2" y="106.2">PORTS</text>
<text x="135.8" y="123.6">ANALOG</text>
<text x="139.7" y="123.6">VIDEO</text>
<text x="143" y="123.6">OUTPUT</text>
<text x="135.6" y="129.7">DIGITAL</text>
<text x="138.9" y="126">(PORT</text>
<text x="140" y="129.7">VIDEO</text>
<text x="142.2" y="126">A)</text>
<text x="143.3" y="129.7">OUTPUT</text>
<text x="135.6" y="135.7">DIGITAL</text>
<text x="138.9" y="132.1">(PORT</text>
<text x="140" y="135.7">VIDEO</text>
<text x="142.2" y="132.1">B)</text>
<text x="143.3" y="135.7">OUTPUT</text>
<text x="135.6" y="141.8">DIGITAL</text>
<text x="138.9" y="138.2">(PORT</text>
<text x="140" y="141.8">VIDEO</text>
<text x="142.2" y="138.2">C)</text>
<text x="143.3" y="141.8">OUTPUT</text>
<text x="138.9" y="144.2">(PORT</text>
<text x="142.2" y="144.2">D)</text>
</g>
</svg>
